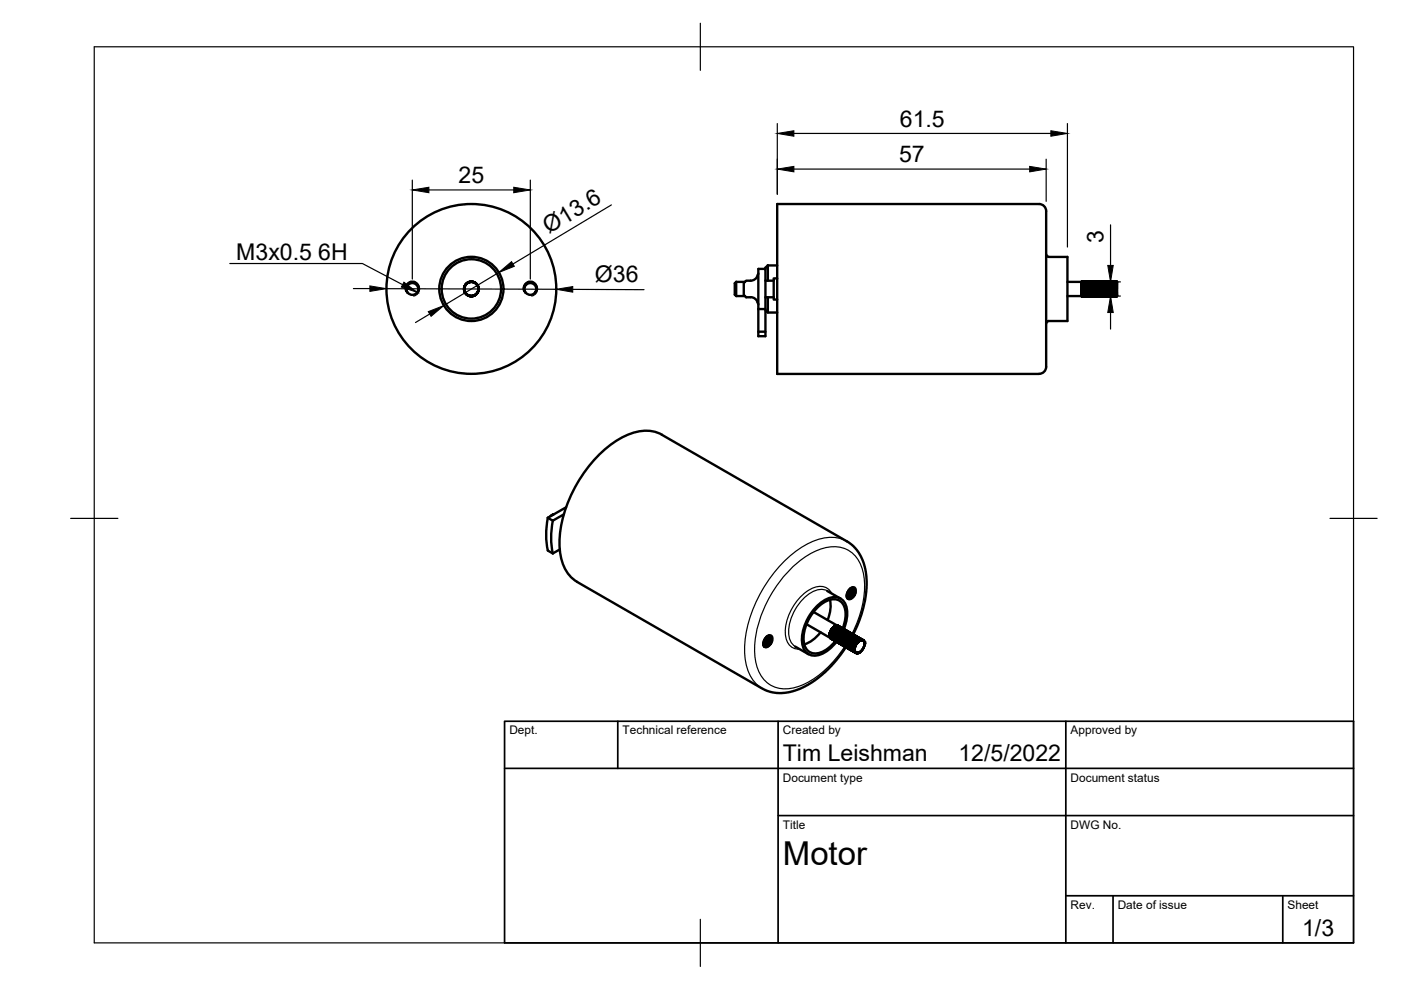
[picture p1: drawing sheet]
<svg xmlns="http://www.w3.org/2000/svg" width="297mm" height="210mm" viewBox="0 0 297 210" stroke-linecap="round" stroke-linejoin="round" font-family="sans-serif">
<!-- layer: Visible -->
<g fill="none" stroke="#000" stroke-width=".51">
<path d="M99 60h.1M99.1 60h.1M99.1 59.9v.1M99.2 59.9v.1M99.2 59.9h.1M99.2 60h-.1M99.3 59.9h.1M99.3 59.8v.1M99.3 59.9h-.1M99.4 59.8v.1M99.4 59.8h.1M99.4 59.9h-.1"/>
<path d="M99.4 59.8l.1 .1M99.5 59.8h.1M99.5 59.8h-.1M99.5 59.8l-.1 .1M99.6 59.8h-.1M99.6 59.7v.1M99.7 59.7h-.1M99.7 59.8h-.1M99.7 59.7l.1 .1M99.7 59.8h.1M99.8 59.7h-.1M99.8 59.8h-.1"/>
<path d="M99.8 59.7v.1M99.8 59.8h.1M99.9 59.7h-.1M99.9 59.8h-.1M99.9 59.7v.1M99.9 59.8h.1M99.9 59.7h.1M100 59.7v.1M100 59.8h.1M100 59.7h.1M100.1 59.8h.1M100.1 59.7h.1"/>
<path d="M100.1 59.7v.1M100.2 59.7v.1M100.2 59.8h.1M100.2 59.7h.1M100.3 59.8h.1M100.4 59.8h.1M100.4 59.8l.1 .1M100.5 59.9h.1M100.5 59.8v.1M100.5 59.8h.1M100.6 59.9h.1M100.6 59.8v.1"/>
<path d="M100.6 59.9l.1 .1M100.7 60h.1M100.7 59.9l-.1 .1M100.8 60h-.1M100.8 59.9v.1M100.8 60h.1M156.1 59.8v3M156.1 59.8l-.3 .3v2.4l.3 .3h1.8M156.1 59.8h1.8M160.8 57h1.5v14.3h-1.5zM160.8 58a1.97 1.97 0 0 1-2.6 1.5l-.5 .5v2.5l.5 .5a2.06 2.06 0 0 1 2.3 .7l.3 .8M162.3 59.5h1.7"/>
<path d="M162.8 56.3v3.2M162.8 56.3l-.5 .5v.2M162.8 56.3h2M164.8 59h-.8v4.5h.8M221.8 54l.1 .2 .4 .3M222.3 54.5h4v13.6h-4l-.4 .2-.1 .3M226.3 59.8h3M229.3 60h.1M229.3 59.9h.1M229.3 59.8v.1M229.3 59.8h.1M229.3 60h7.5z"/>
<path d="M229.3 59.9h7.5zM229.3 59.8l7.5 .1zM229.3 59.8h7.5zM229.3 59.8h7.5M236.8 60h.1M236.8 59.9v.1M236.8 59.8h.1M86.5 62.1a1.26 1.26 0 0 0 1.9 0M86.6 60a1.35 1.35 0 0 1 1.7 0l.3 .5 .2 .5-.1 .6-.3 .5 .2-.5v-.7l-.4-.6-.7-.3-.6 .1-.6 .5-.1 .8 .2 .7-.3-.4-.1-.6zM98.4 61.2h.1M98.4 61.3h.1M98.4 61.1h.1"/>
<path d="M98.4 61.2v.1M98.4 61.3v.1M98.4 61h.1M98.4 61.5h.1M98.4 61.6h.1M98.4 61.5v.1M98.4 61.6v.1M98.4 60.9h.1M98.4 61.4h.1M98.4 60.8h.1M98.5 61.7v.1M98.5 61.1l-.1 .1"/>
<path d="M98.5 61.4v.1M98.5 61.5h.1M98.5 61.1h.1M98.5 60.8h.1M98.5 61.6l-.1 .1M98.5 61.5v.1M98.5 61.8h.1M98.5 61.7h-.1M98.5 60.7h.1M98.5 60.9v.2M98.5 61.6h.1M98.5 61.6v.1"/>
<path d="M98.5 60.9h.1M98.5 61.7l-.1 .1M98.5 60.8v.1M98.5 61.9h.1M98.5 60.6h.1M98.5 60.7v.1M98.6 61.8v.1M98.6 60.7h-.1M98.6 62h.1M98.6 61.9h-.1M98.6 60.5v.1M98.6 60.6v.1"/>
<path d="M98.6 61.9h.1M98.6 61.9v.1M98.6 60.6h.1M98.6 60.4l.1 .1M98.6 62.1h.1M98.6 60.4h.1M98.6 60.5h.1M98.6 62l.1 .1M98.7 60.4h.1M98.7 62.1h.1M98.7 62.2h.1M98.7 60.5h-.1"/>
<path d="M98.7 62.1v.1M98.7 60.4v.1M98.7 62.1l.1 .1M98.7 60.3h.1M98.8 60.3l-.1 .1M98.8 62.2h.1M98.8 60.2v.1M98.8 62.2v.1M98.8 60.3h.1M98.8 62.3h.1M98.8 60.2h.1M98.9 62.3h.1"/>
<path d="M98.9 60.2l-.1 .1M98.9 60.1v.1M98.9 62.3v.1M98.9 60.2h.1M98.9 62.4l.2 .1M98.9 62.5h.1M99 60.1l-.1 .1M99 62.4v.1M99 60.1h.1M99 60.1h-.1M99 62.5h.1M99 60v.1"/>
<path d="M99.1 60.1h-.1M99.1 62.5h-.1M99.1 62.5l.1 .1M99.1 60v.1M99.1 62.6h.1M99.1 62.5v.1M99.2 62.6h.1M99.3 62.7h.1M99.3 62.6v.1M99.3 62.6h.1M99.4 62.7h.1M99.4 62.6v.1"/>
<path d="M99.5 62.7l-.1 .1M99.5 62.7v.1M99.5 62.7h.1M99.5 62.8h.1M99.6 62.7h.1M99.6 62.7l-.1 .1M99.6 62.8h.1M99.7 62.7h.1M99.7 62.8h.1M99.8 62.8h-.1M99.8 62.7h.1M99.8 62.8h.1"/>
<path d="M99.9 62.7v.1M99.9 62.8h.1M100 62.8h.1M100 62.7l-.1 .1M100 62.7h.1M100.1 62.8h.1M100.1 62.7h-.1M100.1 62.7h.1M100.2 62.8h.1M100.2 62.7h-.1M100.2 62.7h.1M100.3 62.7v.1"/>
<path d="M100.3 62.7h-.1M100.3 62.8h.1M100.4 62.7h-.1M100.4 62.7h.1M100.5 62.7h-.1M100.5 62.6v.1M100.5 62.7h.1M100.6 62.6v.1M100.6 62.6h-.1M100.6 62.6h.1M100.6 62.7h.1M100.7 62.5l-.1 .1"/>
<path d="M100.7 62.5l.1 .1M100.8 62.5h-.1M100.8 60v.1M100.8 62.5h.1M100.8 60.1h.1M100.9 62.5h-.1M100.9 62.4v.1M100.9 62.4l-.1 .1M100.9 62.4h.1M100.9 60.1l.1 .1M100.9 60.1h.1M100.9 62.5h.1"/>
<path d="M101 62.4h-.1M101 60.2h.1M101 62.3v.1M101 60.1v.1M101 62.3h.1M101 60.1l-.1 .1M101 60.2l.1 .1M101.1 60.2h.1M101.1 62.2h.1M101.1 60.2l-.1 .1M101.1 60.3h.1M101.1 62.3h.1"/>
<path d="M101.1 62.2l-.1 .1M101.1 60.3v.1M101.1 62.1v.1M101.1 60.4h.1M101.2 62.1h-.1M101.2 60.4v.1M101.2 62.1v.1M101.2 60.4h-.1M101.2 60.3v.1M101.2 62.1h.1M101.2 60.4h.1M101.2 62.2h.1"/>
<path d="M101.2 60.5h.1M101.2 62h.1M101.2 62v.1M101.3 60.5v.1M101.3 62h-.1M101.3 61.9h.1M101.3 60.6h.1M101.3 61.9v.1M101.3 60.6v.1M101.3 60.5l-.1 .1M101.3 62h.1M101.3 61.8v.1"/>
<path d="M101.3 60.7h.1M101.3 61.8h.1M101.3 60.7l.1 .1M101.3 61.7l.1 .1M101.4 61.9h-.1M101.4 61.7l-.1 .1M101.4 60.8h.1M101.4 60.8v.1M101.4 61.7h.1M101.4 60.7h-.1M101.4 60.7h.1M101.4 61.6v.1"/>
<path d="M101.4 60.9h.1M101.4 61.6h.1M101.4 60.9v.1M101.4 61.8h.1M101.4 61.5v.1M101.4 61h.1M101.4 61.5h.1M101.4 61v.1M101.4 60.8h-.1M101.4 61.4v.1M101.4 61.1h.1M101.4 61.1v.1"/>
<path d="M101.4 61.7v.1M101.4 61.2h.1M101.4 61.4h.1M101.4 61.3v.1M101.4 61.2v.1M101.4 61.3h.1M101.5 61h.1M101.5 61.5v.1M101.5 61.1h-.1M101.5 61.1h.1M101.5 61.4v.1M101.5 61.2h.1"/>
<path d="M101.5 61.3v.1M101.5 61.2v.1M111.4 60.2l.1-.1a1.27 1.27 0 0 1 1.7-.2l.4 .4 .2 .8-.1 .6-.3 .4 .3-.6-.1-.7-.4-.6-.7-.2-.7 .2-.5 .5-.1 .6 .2 .8-.3-.9zM111.5 62.1a1.26 1.26 0 0 0 1.9 0M160.8 65.5h1.5M160.8 70.3h1.5M162.3 65.8l.5 .5h2M162.3 63h1.7M162.8 63v3.3M220.3 79.3a1.7 1.7 0 0 0 1.5-2.2v-30.8a4.6 4.6 0 0 0-.3-2.4l-.7-.6h-.5h-55.5v36h55.5M226.3 62.8h3M229.3 62.8h.1"/>
<path d="M229.3 62.7h.1M229.3 62.6h.1M229.3 61.1l7.5 .1M229.3 60.9l7.5 .1M229.3 60.8l7.5 .1M229.3 60.7l7.5 .1M229.3 60.6l7.5 .1M229.3 60.5h7.5M229.3 60.4l7.5 .1M229.3 60.2l7.5 .1M229.3 60.2h7.5M229.3 60h7.5"/>
<path d="M229.3 62.8h7.5M229.3 62.8h7.5zM229.3 62.7h7.5zM229.3 62.6h7.5zM229.3 62.3h7.5h-7.5M229.3 61.3h7.5zM229.3 60.2l7.5 .1h-7.5M229.3 61h.1M229.3 61.5h.1M229.3 62.3l.1 .1M229.4 61.2h7.4v.2h-7.4M229.4 61l7.4 .1"/>
<path d="M229.4 60.5l7.4 .1M229.4 60.3l7.4 .1M229.4 60.1l7.4 .1M229.4 60l7.4 .1M229.4 62.8h.1M229.4 62.5h7.4zM229.4 62.1h7.4zM229.4 62.1h.1M229.4 62h7.4zM229.4 61.7h7.4zM229.4 61.5h7.4zM229.4 61.4h7.4z"/>
<path d="M229.4 61.2h7.4zM229.4 61.1h7.4zM229.4 60.8h7.4zM229.4 60.5h7.4zM229.4 60.4h7.4zM229.4 60.4h.1M229.4 60h7.4zM229.4 61.1h-.1M229.4 60.9h-.1M229.4 60.8h-.1M229.4 60.6h-.1M229.4 60.1l-.1 .1"/>
<path d="M236.8 62.5h.1M236.8 62.5h-7.4h7.4M236.8 62.4h.1M236.8 62.4h-7.4h7.4M236.8 62.3h.1M236.8 62.2h-7.4l7.4 .1M236.8 62.1h.1M236.8 62h.1M236.8 61.9h.1M236.8 61.9h-7.4h7.4M236.8 61.8h.1M236.8 61.7h.1"/>
<path d="M236.8 61.7h-7.4h7.4M236.8 61.6h.1M236.8 61.5h-7.4l7.4 .1M236.8 61.5h.1M236.8 61.4h.1M236.8 61.2h.1M236.8 61.1h.1M236.8 61h.1M236.8 61h-7.4h7.4M236.8 60.9h.1M236.8 60.9h-7.4h7.4M236.8 60.8h.1"/>
<path d="M236.8 60.6h.1M236.8 60.6h-7.4h7.4M236.8 60.5h.1M236.8 60.4h.1M236.8 60.3h.1M236.8 60.3h-7.4h7.4M236.8 60.1h.1M236.8 60.1h-7.4h7.4M236.8 62.8h.1M236.8 62.7v.1M236.8 62.5v.2M236.8 62.5h-7.5"/>
<path d="M236.8 62.4l-7.4 .1M236.8 62.3l-7.5 .1M236.8 62.2l-7.5 .1M236.8 62.2l-7.4 .1M236.8 62.1h-7.5M236.8 62l-7.5 .1M236.8 61.9l-7.4 .1M236.8 61.8l-7.4 .1M236.8 61.7l-7.5 .1M236.8 61.7h-7.5M236.8 61.6l-7.4 .1M236.8 61.5l-7.4 .1"/>
<path d="M236.8 61.4h-7.5M140.3 92.2l39.4 22.6 1.3 1.1 1.1 1.3 1 2.2 .5 2.1 .1 2.7-.2 2.3-.5 2.5-.8 2.6-1.3 2.9M140.3 92.2a8.4 8.4 0 0 0-8.3 .5 27.9 27.9 0 0 0-13 18.5 13.1 13.1 0 0 0 1.6 10.7l1.8 1.5M116.2 109.8a16.9 16.9 0 0 0 0 6.9l1 .6M117.1 109.1l.1 .1M117.2 110.4a16.9 16.9 0 0 0 0 6.9M117.3 109.1l-.5 .3M118.7 116.5l-1.5 .8M119.5 109.1l-2.3 1.3-1.1-.6M120 107.6l-3.9 2.2M122.3 123.4l39.3 22.6 1.8 .7 1.7 .3 2.1-.2 2.2-.7 2-.9 1.9-1.3 1.8-1.6 2.2-2.4 2-2.7M162 137l.7-.2 .6-.6 .2-1-.3-.3-.6 .1-.5 .7-.2 .9 .2 .6"/>
<path d="M162.3 135.3l-.3 .5M162.5 135l.6-.3h.3l.3 .3 .1 .6-.5 1-.5 .4-.5 .2-.4-.2-.1-.7 .2-.6zM162.6 135.4l-.4 .6M162.7 135l-.3 .7-.5 .7M162.8 134.9l-.3 .9-.6 .7M162.9 135.7l-.3 .5M163 134.8v.4l-.2 .7-.5 .6-.4 .2M163 134.8l.1 .6-.3 .8-.9 .6M163.2 134.9l.2 .5-.3 .8-.5 .6-.6 .2M163.3 135.9l-.4 .5M163.5 136.3l-.7 .8h-.7M163.7 135.8l-.4 .8"/>
<path d="M168.6 137.1l2.8 1.6M171 132.3l5 3M172.5 129.8l10.3 5.9M174 134.1l-1.9 1.8-1.6 .7M175.4 125.3l2.8 1.6M175.9 134.7l5.2 3.1M175.9 134.7l5.2 3M175.9 134.8v-.4l5.3 3M175.9 134.8l5.2 3M175.9 134.6l5.3 3M175.9 134.7h.1M175.9 134.8h.1"/>
<path d="M175.9 134.6h.1M175.9 134.5h.1M175.9 134.8l5.2 3.1M175.9 134.8l5.3 3.1M175.9 134.6l5.2 3M175.9 134.9l5.2 3M175.9 134.5l5.2 3.1M175.9 134.9h.1M175.9 134.4h.1M175.9 134.3l5.2 3.1M175.9 135l5.2 3M175.9 134.3v.1"/>
<path d="M175.9 134.9v.1M175.9 134.4l5.2 3M175.9 135h.1M175.9 134.3h.1M175.9 135v.1M175.9 135l5.3 3.1M175.9 134.2v.1M175.9 134.3l5.3 3.1M175.9 134.2l5.4 3.1M175.9 135.1l5.3 3M175.9 134.2h.1M176 135.1l5.2 3"/>
<path d="M176 134.1l5.3 3.1M176 134.2l5.3 3M176 135.1h.1M176 127.2l.1 1.7-.6 2.6M176 134.2h.1M176 134.1v.1M176 134.1l5.3 3M176 135.2l5.3 3M176 135.2l5.2 3M176 135.1v.1M176 135.2h.1M176 134.1l5.2 3"/>
<path d="M176 134.1h.1M176 134h.1M176 134l5.3 2.9M176 135.2l5.3 3.1M176 134l5.3 3M176 133.9h.1M176 133.9l5.4 3M176 135.3l5.4 3.1M176 133.9v.1M176 135.2v.1M176.1 135.3h.1M176.1 133.8l5.3 3.1"/>
<path d="M176.1 135.3l5.2 3M176.1 133.8h.1M176.1 133.7l5.3 3.1M176.1 133.7h.1M176.1 135.4l5.3 3M176.2 133.6l5.3 3.1M176.2 135.4h.1M176.2 133.6h.1M176.2 133.6v.1M176.2 133.6l5.2 3.1M176.2 135.4l5.4 3M176.2 133.6l5.3 3"/>
<path d="M176.3 133.5l5.2 3M176.3 133.5l5.3 3.1M176.3 133.5h.1M176.3 133.4l5.3 3M176.3 133.4h.1M176.4 133.3h.1M176.4 133.3l5.3 3.1M176.4 133.3l5.2 3M176.4 133.2v.1M176.4 133.3l5.3 3M176.5 133.3l5.2 3M176.5 133.2l5.3 3.1"/>
<path d="M176.5 133.2h.1M176.5 133.2l5.3 3M176.5 133.2l5.2 3M176.6 133.1l5.2 3.1M176.6 133.1h.1M176.6 133.1l5.2 3M176.6 133.1l5.3 3M176.6 133l5.3 3.1M176.7 133h-.1M176.7 133l5.3 3.1M176.7 133h.1M176.7 133l5.2 3"/>
<path d="M176.7 133l5.3 3M176.8 132.9l-.1 .1M176.8 132.9l5.2 3M176.8 132.9h.1M176.8 132.9l5.3 3M176.8 132.9l5.4 3M176.9 132.8l-.1 .1M176.9 132.9l5.2 3M176.9 132.8l5.2 3M176.9 132.8h.1M176.9 132.8l5.3 3M177 132.8l-.1 .1"/>
<path d="M177 132.8h.1M177 132.8l5.2 3M177.1 132.8l5.3 2.9M177.1 132.8l5.2 3M177.1 132.8l5.3 3M177.1 132.7h-.1M177.1 132.7l5.3 3M177.1 132.7h.1M177.2 132.7h.1M177.2 132.7l5.3 3M177.3 132.7h.1M177.3 132.7l5.2 3"/>
<path d="M177.4 132.6h.1M177.4 132.7l5.3 3M177.4 132.6l5.3 3.1M177.5 132.6h-.1M177.5 132.7l5.2 3M177.5 132.6h.1M177.5 132.7l5.3 3zM177.6 132.6h.1M177.6 132.7l5.3 3M177.6 132.6v.1M177.7 132.7l5.2 3M177.7 132.7l5.3 3"/>
<path d="M177.7 132.7h.1M178.7 133.2a5.7 5.7 0 0 0-.2-5.4 2.79 2.79 0 0 0-3.6-.2 9.5 9.5 0 0 0-4.5 8.6 2.54 2.54 0 0 0 4 2 7.7 7.7 0 0 0 2.7-2.3M178.9 133.4a6.3 6.3 0 0 0 0-5.9 2.98 2.98 0 0 0-4-.3 10.3 10.3 0 0 0-4.8 9.3 2.74 2.74 0 0 0 4.3 2.1 8.5 8.5 0 0 0 3-2.5M180 125.2l-.3 .4M180.2 125.3l-.3 .5M180.3 124.8l-.2 .8-.5 .6M180.4 124.7l-.2 .9-.7 .7M180.6 125.5l-.3 .5M180.7 124.7v.5l-.2 .5-.5 .6-.4 .2M180.7 124.7l.1 .4-.3 .8-.4 .5-.5 .2M180.8 124.5l.4 .1 .2 .3-.1 1.1-.8 .9-.4 .1-.4-.1-.1-.4v-.6l.7-1.1 .3-.1 .4 .1 .1 .7-.6 1-.8 .3M180.8 124.5l-.7 .4-.5 .8-.1 .8 .3 .5"/>
<path d="M180.9 124.7l.2 .5-.3 .8-.5 .6-.6 .2M181 125.7l-.4 .5M181.1 137.7h.1M181.1 137.8h.1M181.1 137.6h.1M181.1 137.8v.1M181.1 137.5h.1M181.1 137.5l-5.2-3 5.2 3M181.1 137.9h.1M181.1 137.4v.1M181.1 137.9l.1 .1M181.1 137.4h.1"/>
<path d="M181.1 138h.1M181.1 137.3v.1M181.2 138v.1M181.2 137.3h.1M181.2 126.2l-.7 .7h-.7M181.2 138.1h.1M181.2 137.2h.1M181.2 137.7v.1M181.2 137.7h.1M181.2 137.8h.1M181.2 137.6v.1M181.2 137.8v.1"/>
<path d="M181.2 137.6h.1M181.2 138h-.1M181.2 137.9h-.1M181.2 137.5v.1M181.2 137.5h.1M181.2 138.2h.1M181.2 137.9h.1M181.2 137.1h.1M181.2 137.9v.1M181.2 137.4v.1M181.2 138.1l.1 .1M181.2 138h.1"/>
<path d="M181.2 137.4h.1M181.3 138.2v.1M181.3 138.1h-.1M181.3 138h.1M181.3 137h-.1M181.3 137.3l-.1 .1M181.3 138v.1M181.3 137.3h.1M181.3 136.9l.1 .1M181.3 138.1h.1M181.3 137.2v.1M181.3 138.3h.1"/>
<path d="M181.3 137.2h.1M181.3 136.9h.1M181.3 138.2l.1 .1M181.3 138.2h-.1M181.3 138.1v.1M181.3 137.1v.1M181.3 136.8h.1M181.3 138.2h.1M181.3 137v.1M181.3 137h.1M181.4 138.3h-.1M181.4 136.8h.1"/>
<path d="M181.4 138.4h.1M181.4 138.2v.1M181.4 136.9l-.1 .1M181.4 138.3h.1M181.4 136.7h.1M181.4 125.7l-.4 .7M181.4 136.9h.1M181.4 138.3l.1 .1M181.5 136.8l-.1 .1M181.5 138.4h.1M181.5 136.6h.1M181.5 138.4h-.1"/>
<path d="M181.5 136.7v.1M181.5 136.7h.1M181.5 136.5l.1 .1M181.5 136.5h.1M181.5 138.4l.1 .1M181.5 136.6v.1M181.6 138.5h.1M181.6 136.4v.1M181.6 136.4h.1M181.6 138.4h.1M181.6 136.5l-.1 .1M181.6 136.5h.1"/>
<path d="M181.6 138.4l-.1 .1M181.6 136.3l.1 .1M181.6 138.4v.1M181.7 138.5h.2M181.7 138.5h.1M181.7 138.4h.1M181.7 136.4h-.1M181.7 136.2v.1M181.7 136.4h.1M181.7 136.2l.1 .1M181.7 136.3v.1M181.8 136.2h-.1"/>
<path d="M181.8 138.5h-.1M181.8 138.4h.1M181.8 136.3h-.1M181.8 136.2h.1M181.8 136.1v.1M181.8 136.2v.1M181.8 136.1h.1M181.8 138.5h.1M181.9 138.4h-.1M181.9 136.2h-.1M181.9 136.2h.1M181.9 136v.1"/>
<path d="M181.9 138.5h.1M181.9 136.1h.1M181.9 138.4h.1M181.9 136.1v.1M181.9 138.4l-.1 .1M181.9 136l.1 .1M181.9 136h.1M182 136.1h-.1M182 138.4l-.1 .1M182 135.9l.1 .1M182 138.4h.1M182 138.4h-.1"/>
<path d="M182.1 136l-.1 .1M182.1 136h.1M182.1 135.9h.1M182.1 138.4h.1M182.1 138.4h-.1M182.1 138.4l-.2 .1M182.1 135.9v.1M182.1 135.8l.1 .1M182.2 135.8h-.1M182.2 138.4h-.1M182.2 138.3l-.1 .1M182.2 135.9h-.1"/>
<path d="M182.2 138.3h.1M182.2 135.9h.1M182.2 138.3v.1M182.2 135.8h.1M182.2 135.8v.1M182.3 135.9h-.1M182.3 135.9h.1M182.3 135.8l-5.3-3 5.3 3M182.3 135.8h.1M182.3 135.7v.1M182.3 138.3h-.1M182.3 135.8v.1"/>
<path d="M182.3 138.3h.1M182.4 135.7v.1M182.4 135.7h-.1M182.4 135.8h-.1M182.4 135.8h.1M182.4 135.7l.1 .1M182.4 135.7h.1M182.5 135.8h-.1M182.5 135.7l-5.3-3 5.2 3M182.5 135.7v.1M182.5 135.7h.1M182.6 135.7h-.1"/>
<path d="M182.6 135.7l-5.3-3.1 5.3 3.1M182.6 135.7h.1M182.6 135.6h.1M182.6 138l-.3 .3M182.6 138h.1M182.7 135.7h-.1M182.7 135.6h.1M182.7 137.9l-.1 .1M182.7 135.7h.1M182.7 137.9h.1M182.8 135.7h-.1M182.8 135.7h.1"/>
<path d="M182.8 137.9h-.1M182.8 137.8v.1M182.8 135.6h.1M182.8 135.7l.2 .1M182.9 135.7h.1M182.9 135.7v.1M182.9 137.7l-.1 .1M182.9 137.7h.1M182.9 135.8h.1M183 135.7h.1M183 135.7v.1M183 137.6l-.1 .1"/>
<path d="M183 135.8h.1M183 137.5v.1M183.1 135.8h.1M183.1 137.4l-.1 .1M183.1 137.4h.1M183.1 135.8v.1M183.1 135.9h.1M183.1 137.2v.2M183.1 137.2h.1M183.1 135.9l.1 .1M183.2 137.1l-.1 .1M183.2 135.9h.1"/>
<path d="M183.2 136h.1M183.2 135.9v.1M183.2 137.1h.1M183.2 136v.1M183.2 137v.1M183.2 136.1h.1M183.2 137h.1M183.2 136l.1 .1M183.3 136.9l-.1 .1M183.3 136.1h.1M183.3 136.9h.1M183.3 136.1v.1"/>
<path d="M183.3 136.8v.1M183.3 136.2h.1M183.3 136.8h.1M183.3 136.2v.3M183.3 136.3h.1M183.3 136.7v.1M183.3 136.2v.1M183.3 136.7h.1M183.3 136.3v.1M183.3 136.6v.1M183.3 136.4h.1M183.3 136.5v.1"/>
<path d="M183.3 136.4v.1M183.3 136.5h.1"/>
<circle cx="99.9" cy="61.3" r="18"/>
<circle cx="99.9" cy="61.3" r="6.8"/>
<circle cx="99.9" cy="61.3" r="6.3"/>
</g>
<!-- layer: Visible Narrow -->
<path d="M85.9 61.5a1.53 1.53 0 0 1 1.3-1.8 1.53 1.53 0 0 1 1.7 1.3 1.53 1.53 0 0 1-1.2 1.8M110.9 61.5a1.53 1.53 0 0 1 1.3-1.8 1.53 1.53 0 0 1 1.8 1.3 1.53 1.53 0 0 1-1.3 1.8M179.6 114.8a8.4 8.4 0 0 0-8.4 .5 27.9 27.9 0 0 0-12.9 18.5 13.1 13.1 0 0 0 1.6 10.7l1.7 1.5M175.4 125.3a3.9 3.9 0 0 0-4.1 .8 10.4 10.4 0 0 0-4 8.7 3 3 0 0 0 1.3 2.3M176.4 125.9a3.1 3.1 0 0 0-4.7-.9 11.1 11.1 0 0 0-5.1 9.8 2.88 2.88 0 0 0 3 2.8M180.7 134.4a20.7 20.7 0 0 0 2.3-12.9 6.4 6.4 0 0 0-8.8-5.2 21.2 21.2 0 0 0-10.8 9.9 21.2 21.2 0 0 0-3.1 14.4 6.4 6.4 0 0 0 8.8 5 20 20 0 0 0 10-8.5" fill="none" stroke="#000" stroke-width=".25"/>
<!-- layer: Visible -->
<g fill="#000">
<circle cx="236.8" cy="59.8" r=".25"/>
<circle cx="229.3" cy="61.3" r=".25"/>
<circle cx="236.8" cy="62.8" r=".25"/>
<circle cx="176.1" cy="133.8" r=".25"/>
<circle cx="176.1" cy="133.7" r=".25"/>
<circle cx="176.2" cy="133.7" r=".25"/>
<circle cx="176.2" cy="133.6" r=".25"/>
<circle cx="176.3" cy="133.4" r=".25"/>
<circle cx="181.9" cy="138.5" r=".25"/>
<circle cx="182.1" cy="138.4" r=".25"/>
<circle cx="183.3" cy="136.1" r=".25"/>
<circle cx="183.3" cy="136.4" r=".25"/>
</g>
<!-- layer: TITLEBLOCK -->
<path d="M107 152.9h180v47h-180zM131 152.9v10M165 152.9v47M226 152.9v47M107 162.9h180M165 172.9h122M226 189.9h61M236 189.9v10M272 189.9v10" fill="none" stroke="#000" stroke-width=".36"/>
<!-- layer: BORDER -->
<path d="M20 9.9h267v190h-267zM148.5 4.9v10M15 109.9h10M282 109.9h10M148.5 194.9v10" fill="none" stroke="#000" stroke-width=".25"/>
<!-- layer: FD_Dimensions -->
<g fill="none" stroke="#000" stroke-width=".25">
<path d="M87.4 38.2v21M112.4 38.2v21M164.8 26.2v15M168.3 35.8h50M168.3 28.3h54.5M221.8 33.8v8.9M226.3 26.2v26.2M90.9 40.3h18M105.7 57.8l-11.6 7M129.6 43.4l-20.8 12.6M231.4 59.8h6.2M235.5 47.7v8.6"/>
<path d="M235.5 59.8v3M74.9 61.2h3.5M81.9 61.2l36 .1M91.1 66.6l-3 1.8M121.4 61.4h15.1M231.4 62.8h6.2M235.5 66.3v3.5"/>
</g>
<path d="M87.4 40.3l3.5-.6v1.2zM108.9 39.7l3.5 .6-3.5 .6zM164.8 35.8l3.5-.5v1.1zM164.8 28.3l3.5-.6v1.2zM218.3 35.3l3.5 .5-3.5 .6zM222.8 27.7l3.5 .6-3.5 .6zM105.7 57.8l2.8-2.3 .6 1zM234.9 56.3h1.1l-.5 3.5zM78.4 60.6l3.5 .6-3.5 .6zM90.8 66.1l3.3-1.3-2.7 2.3zM117.9 61.3l3.5-.5v1.1zM235.5 62.8l.5 3.5h-1.1z" fill="#000" stroke="#000" stroke-width=".21"/>
<!-- layer: Hole Notes -->
<path d="M85.6 59.8l2.9 2.2-3.4-1.1z" fill="#000" stroke="#000" stroke-width=".21"/>
<path d="M48.7 55.9h28.1l8.6 4.5" fill="none" stroke="#000" stroke-width=".25"/>
<text font-size="7" x="166" y="183.4">Motor</text>
<g font-size="4.9">
<text x="190.8" y="26.8">61.5</text>
<text x="190.6" y="34.4">57</text>
<text x="97.2" y="38.8">25</text>
<text x="116.4" y="49.6" transform="rotate(-31 116.4 49.6)">Ø13.6</text>
<text x="234" y="51.6" transform="rotate(-90 234 51.6)">3</text>
<text x="50.1" y="55.2">M3x0.5</text>
<text x="67.5" y="55.2">6H</text>
<text x="126.1" y="59.8">Ø36</text>
<text x="166" y="161.4">Tim Leishman</text>
<text x="203.2" y="161.4">12/5/2022</text>
<text x="276.1" y="198.6">1/3</text>
</g>
<g font-size="2.5">
<text x="108" y="155.7">Dept.</text>
<text x="132" y="155.7">Technical reference</text>
<text x="166" y="155.7">Created by</text>
<text x="227" y="155.7">Approved by</text>
<text x="166" y="165.7">Document type</text>
<text x="227" y="165.7">Document status</text>
<text x="166" y="175.7">Title</text>
<text x="227" y="175.7">DWG No.</text>
<text x="227" y="192.7">Rev.</text>
<text x="237" y="192.7">Date of issue</text>
<text x="273" y="192.7">Sheet</text>
</g>
</svg>
